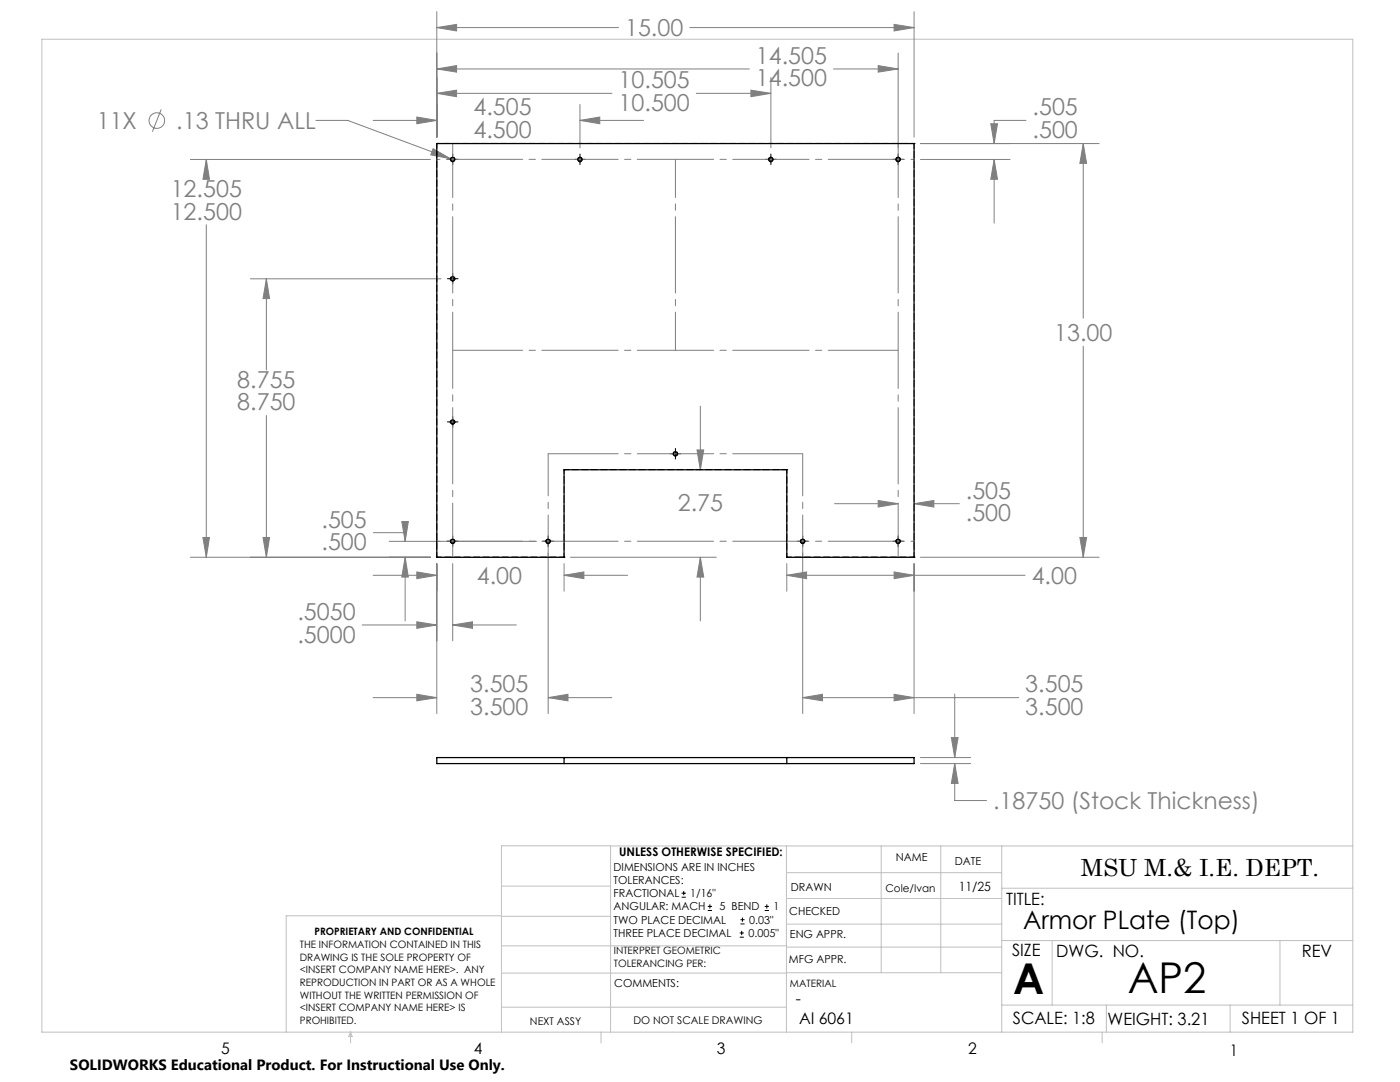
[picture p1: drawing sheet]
<svg xmlns="http://www.w3.org/2000/svg" width="279mm" height="216mm" viewBox="0 0 279 216" stroke-linecap="round" stroke-linejoin="round" font-family="sans-serif">
<g fill="none" stroke="#808080" stroke-width=".2">
<path d="M87.2 5.5l3.9-.6v1.3zM87.2 18.6l3.9-.6v1.3zM87.2 13.8l3.9-.7v1.3zM87.2 2.3v25.1M87.2 5.5h36.2M87.2 18.6h34.9M87.2 13.8h62.3M137.7 5.5h44.7M139 18.6h14.8M149.9 18l3.9 .6-3.9 .7zM153.8 15.5v14M166.3 13.8h12.9"/>
<path d="M175.3 13.1l3.9 .7-3.9 .6zM178.4 4.9l4 .6-4 .7zM179.2 10.6v18.9M182.4 2.3v25.1M32.2 21.8l-1.8 4.5M38 31.8h47.9M41.2 31.8l.6 4h-1.3zM41.2 31.8v4M63 24h6.4l20.5 7.7M74.5 24h12.7M83.2 23.4l4 .6-4 .7zM86.4 29.7l3.5 2-3.9-.8z"/>
<path d="M89.8 31.8h1M90 31.5l.7 .7M90.3 31.3v1M90.7 31.5l-.7 .7M115.2 31.8h1M115.4 31.5l.7 .7M115.7 24l4-.6v1.3zM115.7 20.8v8.7M115.7 24h12.7M115.7 31.3v1M116.1 31.5l-.7 .7M153.3 31.8h1"/>
<path d="M153.5 31.5l.7 .7M153.8 31.3v1M154.2 31.5l-.7 .7M178.7 31.8h1M178.9 31.5l.7 .7M179.2 31.3v1M179.6 31.5l-.7 .7M183.7 31.8h17.9M183.7 28.6h35.7M197.7 24.7h1.4l-.7 3.9zM198.4 31.8l.7 4h-1.4zM198.4 31.8v12.7"/>
<path d="M204.8 24h-6.4v4.6M216.2 28.6l.7 4h-1.4zM216.2 28.6v34.9M41.2 44.8v66.4M50 55.6h38M53.2 55.6l.6 4h-1.3zM53.2 55.6v18.2M89.8 55.6h1M90 55.3l.7 .7M90.3 55.1v1M90.7 55.3l-.7 .7M216.2 69.1v42.1"/>
<path d="M53.2 82.9v28.3M89.8 84.2h1M90 83.9l.7 .7M90.3 83.7v1M90.7 83.9l-.7 .7M134.3 90.6h1M134.4 90.2l.7 .7M134.8 90.1v1M135.1 90.2l-.7 .7M139.1 89.8h1.3l-.6 3.9zM139.8 81v12.7M175.3 99.9l3.9 .6-3.9 .7z"/>
<path d="M38 111.2h47.9M40.5 107.2h1.3l-.6 4zM52.5 107.2h1.3l-.6 4zM74.5 114.8h12.7M74.5 106.3h6.4v1.7M77.7 108h29.4M80.2 104.1h1.3l-.6 3.9zM80.9 111.2l.6 3.9h-1.3zM80.9 111.2v12.7M83.2 114.1l4 .7-4 .7zM87.2 112.5v29.9M90 107.7l.7 .7"/>
<path d="M90.3 107.5v1M90.3 112.5v15.4M90.7 107.7l-.7 .7M108.9 108h1M109 107.7l.7 .7M109.4 107.5v1M109.4 110.3v32.1M109.7 107.7l-.7 .7M112.6 114.8l3.9-.7v1.4zM112.6 112.5v5.5M112.6 114.8h12.7M113.8 111.2h29.1"/>
<path d="M139.8 111.2l.6 3.9h-1.3zM139.8 111.2v12.7M157 114.8l4-.7v1.4zM157 114.8h47.6M157 112.5v5.5M159.7 108h1M159.8 107.7l.7 .7M160.2 107.5v1M160.2 110.3v32.1M160.5 107.7l-.7 .7M166.5 100.5h12.7M178.4 114.1l4 .7-4 .7z"/>
<path d="M178.7 108h1M178.9 107.7l.7 .7M179.2 107.5v1M179.6 107.7l-.7 .7M182.4 100.5l4-.6v1.3zM182.4 112.5v29.9M182.4 100.5h9.1M183.7 111.2h35.7M215.5 107.2h1.4l-.7 4zM72.3 124.7h14.9M74.5 139.2h12.7M83.2 124.1l4 .6-4 .7z"/>
<path d="M83.2 138.5l4 .7-4 .6zM90.3 124.7l4-.6v1.3zM90.3 124.7h12.7M109.4 139.2l3.9-.7v1.3zM109.4 139.2h12.7M160.2 139.2l3.9-.7v1.3zM160.2 139.2h43.1M178.4 138.5l4 .7-4 .6zM190.5 138.5v12.7M183.7 151.2h10M183.7 152.4h10M189.9 147.2h1.3l-.7 4z"/>
<path d="M190.5 152.4l.7 3.9h-1.3zM190.5 152.4v7.3h6.4"/>
<circle cx="31.3" cy="24.1" r="1.55"/>
</g>
<g fill="none" stroke="#000" stroke-width=".2">
<path d="M89.7 31.8h1.3M90.3 31.2v1.3M115.1 31.8h1.3M115.7 31.2v1.3M153.2 31.8h1.3M153.8 31.2v1.3M178.6 31.8h1.3M179.2 31.2v1.3M89.7 55.6h1.3M90.3 55v1.3M89.7 84.2h1.3M90.3 83.6v1.2"/>
<path d="M134.2 90.6h1.2M134.8 89.9v1.3M89.7 108h1.3M90.3 107.4v1.3M108.8 108h1.2M109.4 107.4v1.3M159.6 108h1.2M160.2 107.4v1.3M178.6 108h1.3M179.2 107.4v1.3M136 179h.9M136 178.2h.9"/>
<path d="M136.5 177.8v.8M141.3 181.7h.8M141.3 180.9h.8M141.7 180.4v.9M147.6 187h.8M147.6 186.2h.8M147.8 184.4h.8M147.8 183.5h.8M148 185.7v.9M148.2 183.1v.8M152.6 181.7h.9M152.6 180.9h.9"/>
<path d="M153 180.4v.9"/>
</g>
<g fill="none" stroke="#c0c0c0" stroke-width=".2">
<path d="M8.4 7.8h261.6v198.2h-261.6zM100.1 176.8h21.7M121.8 168.8v37.2M157 168.8v37.2M157 179.3h42.9M157 174.1h42.9M175.9 168.8v25.3M187.7 168.8v25.3M199.9 177.2h70.1M199.9 168.8v37.2M270 168.8h-169.9v37.2M100.1 194.2h56.9"/>
<path d="M100.1 188.7h56.9M100.1 182.8h21.7M100.1 182.7h-43v23.3M157 194.1h42.9M157 184.4h42.9M157 189h42.9M199.9 187.7h70.1M210 187.7v12.9M255.4 187.7v12.9M70 206v2.1M70 206l.3 .8h-.7zM100.1 201h56.9"/>
<path d="M119.9 206v2.1M170 206v2.1M199.9 200.6h70.1M220 206v2.1M220.8 200.6v5.4M245.5 200.6v5.4"/>
</g>
<g fill="none" stroke="#000" stroke-width=".2" stroke-dasharray="15.2 1.3 1.3 1.3">
<path d="M89.7 31.8h-.4M90.3 31.2v-.5M90.3 32.4v.5M91 31.8h.4M115.1 31.8h-.4M115.7 31.2v-.5M115.7 32.4v.5M116.4 31.8h.4M153.2 31.8h-.4M153.8 31.2v-.5M153.8 32.4v.5M154.5 31.8h.4"/>
<path d="M178.6 31.8h-.4M179.2 31.2v-.5M179.2 32.4v.5M179.9 31.8h.4M89.7 55.6h-.4M90.3 55v-.4M90.3 56.2v.5M91 55.6h.4M89.7 84.2h-.4M90.3 83.6v-.5M90.3 84.8v.4M91 84.2h.4"/>
<path d="M134.2 90.5h-.5M134.8 89.9v-.4M134.8 91.2v.4M135.4 90.5h.5M89.7 108h-.4M90.3 107.4v-.5M90.3 108.6v.5M91 108h.4M108.8 108h-.5M109.4 107.4v-.5M109.4 108.6v.5M110 108h.5"/>
<path d="M159.6 108h-.5M160.2 107.4v-.5M160.2 108.6v.5M160.8 108h.5M178.6 108h-.4M179.2 107.4v-.5M179.2 108.6v.5M179.9 108h.4"/>
</g>
<path d="M90.3 28.6v82.6M179.2 28.6v82.6" fill="none" stroke="#808080" stroke-width=".2" stroke-dasharray="15.2 1.3 1.3 1.3" stroke-dashoffset="4.4"/>
<path d="M87.2 31.8h95.2M87.2 108h95.2" fill="none" stroke="#808080" stroke-width=".2" stroke-dasharray="15.2 1.3 1.3 1.3" stroke-dashoffset="-1.9"/>
<path d="M160.2 90.5v20.7M109.4 111.2v-20.7" fill="none" stroke="#808080" stroke-width=".2" stroke-dasharray="15.2 1.3 1.3 1.3" stroke-dashoffset="6.8"/>
<path d="M179.2 69.9h-88.9M109.4 90.5h50.8" fill="none" stroke="#808080" stroke-width=".2" stroke-dasharray="15.2 1.3 1.3 1.3" stroke-dashoffset="1.3"/>
<path d="M134.8 31.8v38.1" fill="none" stroke="#808080" stroke-width=".2" stroke-dasharray="15.2 1.3 1.3 1.3" stroke-dashoffset="7.6"/>
<path d="M189.9 147.2h1.3l-.7 4zM190.5 152.4l.7 3.9h-1.3zM215.5 107.2h1.4l-.7 4zM216.2 28.6l.7 4h-1.4zM178.4 4.9l4 .6-4 .7zM87.2 5.5l3.9-.6v1.3zM83.2 114.1l4 .7-4 .7zM112.6 114.8l3.9-.7v1.4zM157 114.8l4-.7v1.4zM178.4 114.1l4 .7-4 .7zM139.8 111.2l.6 3.9h-1.3zM139.1 89.8h1.3l-.6 3.9zM90.3 124.7l4-.6v1.3zM83.2 124.1l4 .6-4 .7zM80.9 111.2l.6 3.9h-1.3zM80.2 104.1h1.3l-.6 3.9zM52.5 107.2h1.3l-.6 4zM53.2 55.6l.6 4h-1.3zM40.5 107.2h1.3l-.6 4zM41.2 31.8l.6 4h-1.3zM83.2 138.5l4 .7-4 .6zM109.4 139.2l3.9-.7v1.3zM182.4 100.5l4-.6v1.3zM175.3 99.9l3.9 .6-3.9 .7zM178.4 138.5l4 .7-4 .6zM160.2 139.2l3.9-.7v1.3zM197.7 24.7h1.4l-.7 3.9zM198.4 31.8l.7 4h-1.4zM83.2 23.4l4 .6-4 .7zM115.7 24l4-.6v1.3zM87.2 18.6l3.9-.6v1.3zM149.9 18l3.9 .6-3.9 .7zM87.2 13.8l3.9-.7v1.3zM175.3 13.1l3.9 .7-3.9 .6zM86.4 29.7l-.4 1.2 3.9 .8z" fill="#808080"/>
<g fill="none" stroke="#000" stroke-width=".25">
<path d="M87.2 28.6h95.2v82.6h-25.4v-17.5h-44.4v17.5h-25.4zM87.2 151.2h95.2v1.2h-95.2zM112.6 151.2v1.2M157 151.2v1.2"/>
<circle cx="90.3" cy="31.8" r=".43"/>
<circle cx="115.7" cy="31.8" r=".43"/>
<circle cx="153.8" cy="31.8" r=".43"/>
<circle cx="179.2" cy="31.8" r=".43"/>
<circle cx="90.3" cy="55.6" r=".43"/>
<circle cx="90.3" cy="84.2" r=".43"/>
<circle cx="134.8" cy="90.5" r=".43"/>
<circle cx="90.3" cy="108" r=".43"/>
<circle cx="109.4" cy="108" r=".43"/>
<circle cx="160.2" cy="108" r=".43"/>
<circle cx="179.2" cy="108" r=".43"/>
</g>
<path d="M87.2 28.6h.1M182.4 28.6h.1M112.6 93.7h.1M157 93.7h.1M87.2 111.2h.1M112.6 111.2h.1M157 111.2h.1M182.4 111.2h.1" fill="none" stroke="#000" stroke-width=".2" stroke-dasharray="1.3 .6"/>
<g fill="none" stroke="#000" stroke-width=".2" stroke-dasharray="1.3 .6" stroke-dashoffset=".3">
<path d="M87.2 28.6v82.6M90.3 32.2a.42 .42 0 0 0 .4-.6 .42 .42 0 0 0-.7-.1 .42 .42 0 0 0 .2 .7h.1M115.7 32.2a.42 .42 0 0 0 .4-.6 .42 .42 0 0 0-.7-.1 .42 .42 0 0 0 .2 .7h.1M153.8 32.2a.42 .42 0 0 0 .4-.6 .42 .42 0 0 0-.7-.1 .42 .42 0 0 0 .2 .7h.1M179.2 32.2a.42 .42 0 0 0 .4-.6 .42 .42 0 0 0-.7-.1 .42 .42 0 0 0 .2 .7h.1M90.3 56a.42 .42 0 0 0 .4-.6 .42 .42 0 0 0-.7-.1 .42 .42 0 0 0 .2 .7h.1M90.3 84.6a.42 .42 0 0 0 .4-.6 .42 .42 0 0 0-.7-.1 .42 .42 0 0 0 .2 .7h.1M112.6 93.7h44.4M134.8 91a.42 .42 0 0 0 .4-.6 .42 .42 0 0 0-.7-.2 .42 .42 0 0 0 .1 .7l.2 .1M87.2 111.2h25.4M90.3 108.4a.42 .42 0 0 0 .4-.6 .42 .42 0 0 0-.7-.1 .42 .42 0 0 0 .2 .7h.1M109.4 108.4a.42 .42 0 0 0 .4-.6 .42 .42 0 0 0-.7-.1 .42 .42 0 0 0 .1 .7h.2"/>
<path d="M157 111.2h25.4M160.2 108.4a.42 .42 0 0 0 .4-.6 .42 .42 0 0 0-.7-.1 .42 .42 0 0 0 .1 .7h.2M179.2 108.4a.42 .42 0 0 0 .4-.6 .42 .42 0 0 0-.7-.1 .42 .42 0 0 0 .2 .7h.1M182.4 111.2v-82.6"/>
</g>
<path d="M157 93.7v17.5M112.6 111.2v-17.5" fill="none" stroke="#000" stroke-width=".2" stroke-dasharray="1.3 .6" stroke-dashoffset=".5"/>
<path d="M182.4 28.6h-95.2" fill="none" stroke="#000" stroke-width=".2" stroke-dasharray="1.3 .6" stroke-dashoffset=".6"/>
<g font-size="8.5">
<text x="202.2" y="198.3">A</text>
<text x="225.1" y="198.1">AP2</text>
</g>
<text font-size="5.1" x="204.2" y="185.4">Armor PLate (Top)</text>
<g font-size="4.7" fill="#808080">
<text x="124.7" y="7.3">15.00</text>
<text x="123.5" y="17.6">10.505</text>
<text x="150.9" y="12.7">14.505</text>
<text x="150.9" y="17.2">14.500</text>
<text x="94.5" y="23">4.505</text>
<text x="123.5" y="22.1">10.500</text>
<text x="206.1" y="23">.505</text>
<text x="19.3" y="25.8">11X</text>
<text x="35.2" y="25.8">.13 THRU ALL</text>
<text x="94.5" y="27.5">4.500</text>
<text x="206.1" y="27.5">.500</text>
<text x="34.1" y="39.3">12.505</text>
<text x="34.1" y="43.8">12.500</text>
<text x="210.4" y="68">13.00</text>
<text x="47.4" y="77.3">8.755</text>
<text x="47.4" y="81.9">8.750</text>
<text x="135.3" y="101.9">2.75</text>
<text x="192.8" y="99.5">.505</text>
<text x="64.2" y="105.3">.505</text>
<text x="192.8" y="104">.500</text>
<text x="64.2" y="109.8">.500</text>
<text x="95.1" y="116.5">4.00</text>
<text x="205.9" y="116.5">4.00</text>
<text x="59.4" y="123.7">.5050</text>
<text x="59.4" y="128.2">.5000</text>
<text x="93.9" y="138.2">3.505</text>
<text x="93.9" y="142.7">3.500</text>
<text x="204.6" y="138.2">3.505</text>
<text x="204.6" y="142.7">3.500</text>
<text x="198.2" y="161.5">.18750 (Stock Thickness)</text>
</g>
<text font-size="4.7" x="215.7" y="174.7">MSU M.&amp; I.E. DEPT.</text>
<g font-size="3.4">
<text x="200.8" y="180.5">TITLE:</text>
<text x="202" y="190.8">SIZE</text>
<text x="210.8" y="190.9">DWG. NO.</text>
<text x="259.8" y="191">REV</text>
<text x="202.1" y="204.4">SCALE: 1:8</text>
<text x="221" y="204.5">WEIGHT: 3.21</text>
<text x="247.8" y="204.4">SHEET 1 OF 1</text>
</g>
<g font-size="3.2">
<text x="158.8" y="200.4">-</text>
<text x="159.5" y="204.4">Al 6061</text>
<text x="44.2" y="210.4">5</text>
<text x="94.6" y="210.3">4</text>
<text x="143.1" y="210.4">3</text>
<text x="193.2" y="210.3">2</text>
<text x="245.4" y="210.6">1</text>
</g>
<text font-size="3" x="14" y="213.5">SOLIDWORKS Educational Product. For Instructional Use Only.</text>
<text font-size="2.5" x="191.3" y="177.8">11/25</text>
<text font-size="2.4" x="123.6" y="170.8">UNLESS OTHERWISE SPECIFIED:</text>
<g font-size="2.2">
<text x="122.5" y="173.7">DIMENSIONS ARE IN INCHES</text>
<text x="178.8" y="171.8">NAME</text>
<text x="190.6" y="172.5">DATE</text>
<text x="122.5" y="176.4">TOLERANCES:</text>
<text x="122.5" y="179">FRACTIONAL</text>
<text x="137.8" y="179">1/16&quot;</text>
<text x="157.8" y="177.8">DRAWN</text>
<text x="122.5" y="184.3">TWO PLACE DECIMAL</text>
<text x="122.5" y="181.7">ANGULAR: MACH</text>
<text x="143.6" y="181.7">5 BEND</text>
<text x="149.5" y="184.3">0.03&quot;</text>
<text x="154.4" y="181.7">1</text>
<text x="157.5" y="182.5">CHECKED</text>
<text x="122.5" y="187">THREE PLACE DECIMAL</text>
<text x="149.4" y="187">0.005&quot;</text>
<text x="157.6" y="187.2">ENG APPR.</text>
<text x="122.6" y="197">COMMENTS:</text>
<text x="157.4" y="192.2">MFG APPR.</text>
</g>
<g font-size="2.1">
<text x="176.7" y="178">Cole/Ivan</text>
<text x="105.8" y="204.5">NEXT ASSY</text>
<text x="126.4" y="204.3">DO NOT SCALE DRAWING</text>
</g>
<g font-size="2">
<text x="59.8" y="189.2">THE INFORMATION CONTAINED IN THIS</text>
<text x="59.8" y="191.7">DRAWING IS THE SOLE PROPERTY OF</text>
<text x="62.8" y="186.5">PROPRIETARY AND CONFIDENTIAL</text>
<text x="122.5" y="190.4">INTERPRET GEOMETRIC</text>
<text x="59.8" y="194.2">&lt;INSERT COMPANY NAME HERE&gt;. ANY</text>
<text x="59.8" y="196.8">REPRODUCTION IN PART OR AS A WHOLE</text>
<text x="122.5" y="192.9">TOLERANCING PER:</text>
<text x="157.7" y="197">MATERIAL</text>
<text x="59.8" y="199.3">WITHOUT THE WRITTEN PERMISSION OF</text>
<text x="59.8" y="201.8">&lt;INSERT COMPANY NAME HERE&gt; IS</text>
<text x="59.8" y="204.3">PROHIBITED.</text>
</g>
</svg>
